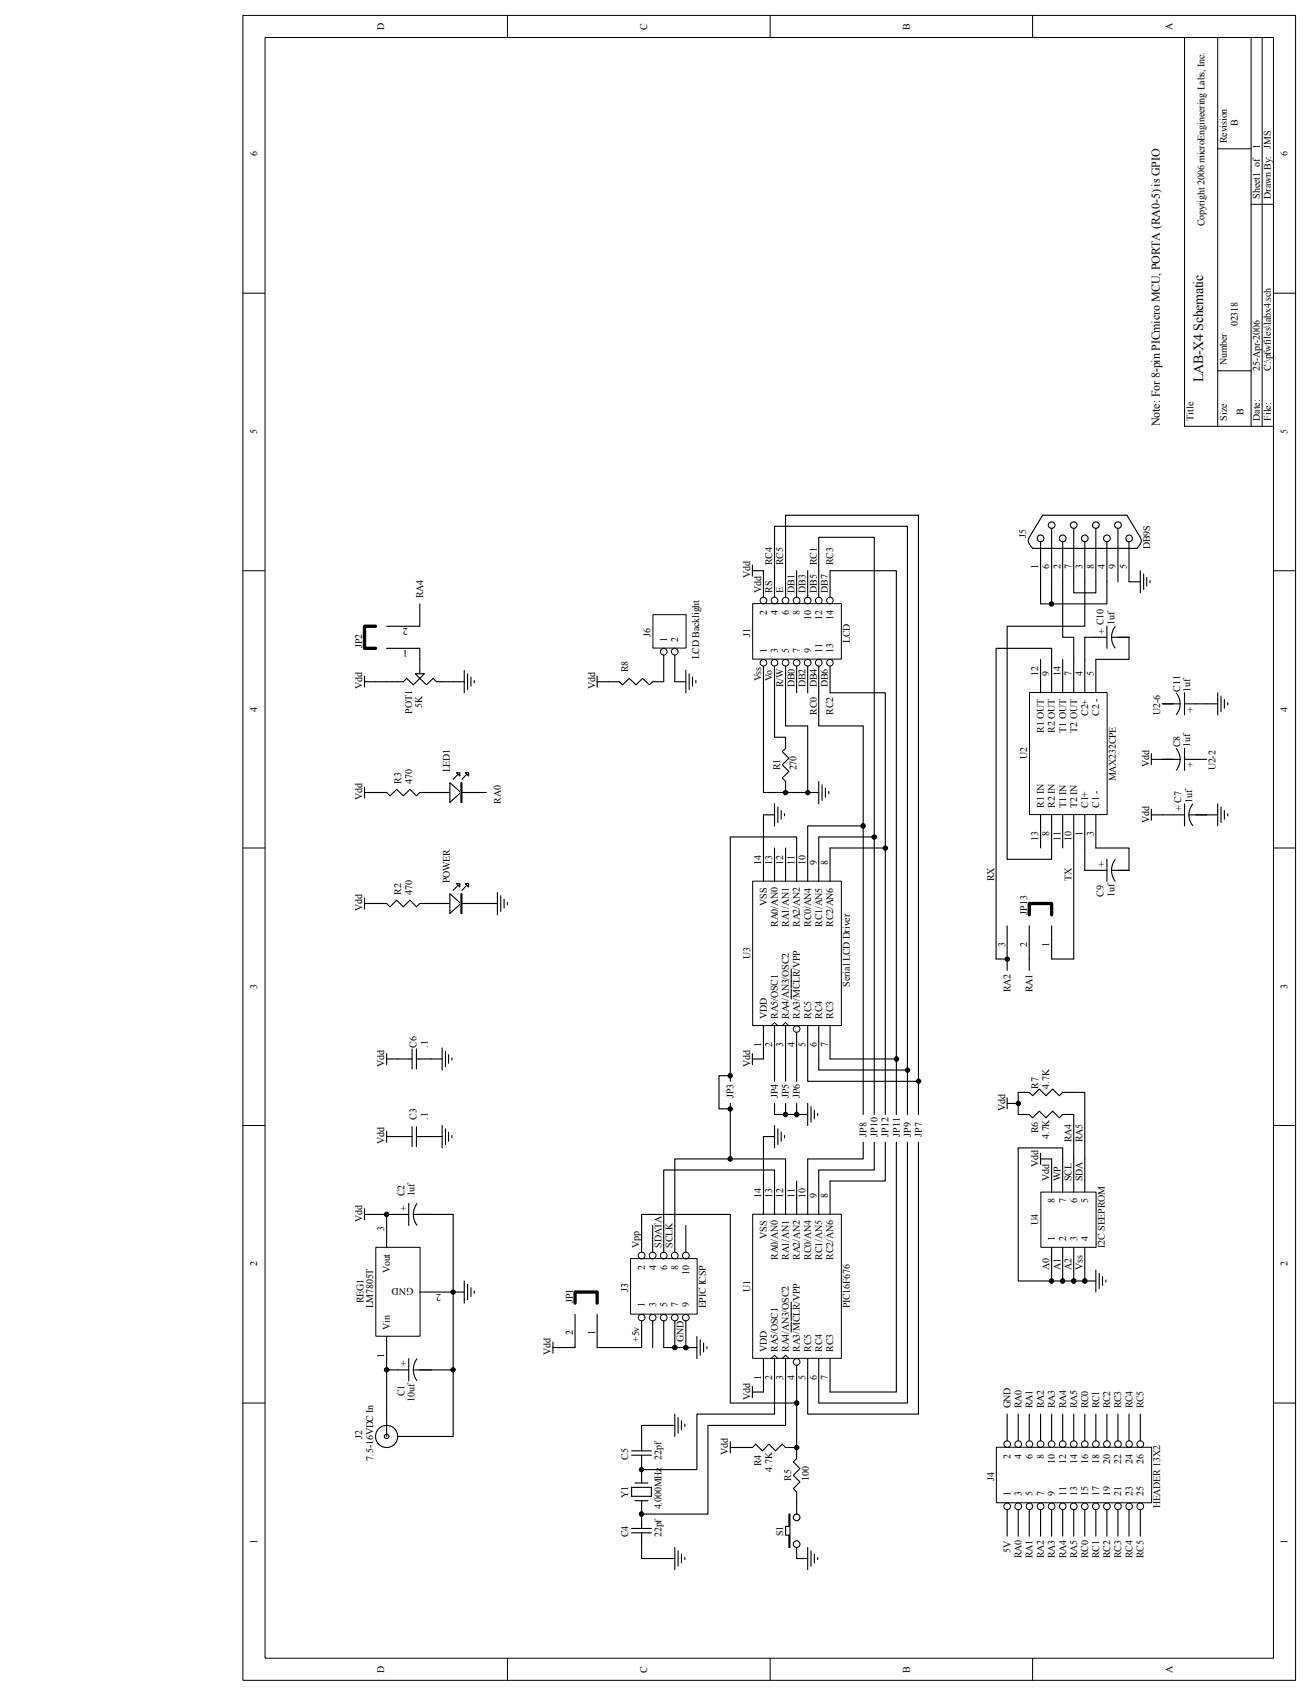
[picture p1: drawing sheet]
<svg xmlns="http://www.w3.org/2000/svg" width="216mm" height="279mm" viewBox="0 0 216 279" stroke-linecap="round" stroke-linejoin="round" font-family="sans-serif">
<g fill="none" stroke="#000" stroke-width=".16">
<path d="M40 2.5h173.4v274.3h-173.4zM43.6 6.2h166.1v267h-166.1zM83.6 2.6v3.6M126.8 2.6v3.6M170.1 2.6v3.6M195.1 6.2v64h14.6M200.5 6.2v64M206 6.2v64M207.9 6.2v64M200.5 24.5h5.5M206 33.7h3.7M40 48.3h3.6"/>
<path d="M209.7 48.3h3.6M200.5 61.1h5.5M40 94h3.6M209.7 94h3.6M40 139.7h3.6M209.7 139.7h3.6M40 185.4h3.6M209.7 185.4h3.6M40 231.1h3.6M209.7 231.1h3.6M83.6 273.2v3.7M126.8 273.2v3.7"/>
<path d="M170.1 273.2v3.7"/>
</g>
<path d="M61.9 205.5h7.3v14.6h-7.3z" fill="#fff"/>
<g fill="none" stroke="#000" stroke-width=".16">
<path d="M61.9 205.5h7.3v14.6h-7.3z"/>
<circle cx="63.7" cy="200.1" r=".38"/>
</g>
<g fill="none" stroke="#000" stroke-width=".18">
<path d="M60 199.1v1.9M67.3 198.2v3.7M68.7 198.3l-.4 .7-.2 1.1M60 200.1h1.8M67.3 200.1h-3.6v5.4M68.1 200.1l.2 1.1 .4 .6M68.1 200.1h2.9M69.1 212.9h7.4M76.5 211v3.7M77 211.6v2.5M77.6 212.1v1.5M78.1 212.7v.4"/>
<path d="M63.7 220.2v5.5h3.6M63.7 233v1.8M65.5 236.6h1.8M67.3 223.8v3.7M68.1 225.7l.2 1.1 .4 .7M68.1 225.7h2.9M68.7 223.9l-.5 1-.1 .8"/>
</g>
<circle cx="63.7" cy="200.1" r=".38" fill="#000"/>
<circle cx="63.7" cy="236.6" r=".38" fill="#fff"/>
<g fill="none" stroke="#000" stroke-width=".18">
<path d="M65.5 187.2h2.4M67.9 185.6v3.3M68.6 187.2h4.2M68.6 185.6v3.3M72.8 185.4v3.7M73.4 186v2.6M73.9 186.5v1.5M74.4 187.1v.4M71 200.1h3.6v36.5h-7.3M63.7 225.7v7.3M71 225.7h3.6"/>
<circle cx="63.7" cy="236.6" r=".38"/>
<circle cx="63.7" cy="236.6" r="1.82"/>
</g>
<path d="M164.1 238.4h25.6v9.1h-25.6z" fill="#fff"/>
<g fill="none" stroke="#000" stroke-width=".16">
<path d="M164.1 238.4h25.6v9.2h-25.6z"/>
<circle cx="165.9" cy="237.9" r=".55"/>
<circle cx="167.7" cy="237.9" r=".55"/>
<circle cx="169.5" cy="237.9" r=".54"/>
<circle cx="171.4" cy="237.9" r=".55"/>
<circle cx="173.2" cy="237.9" r=".55"/>
<circle cx="175" cy="237.9" r=".55"/>
<circle cx="176.8" cy="237.9" r=".55"/>
<circle cx="178.6" cy="237.9" r=".55"/>
<circle cx="180.5" cy="237.9" r=".55"/>
<circle cx="182.3" cy="237.9" r=".55"/>
<circle cx="184.1" cy="237.9" r=".55"/>
<circle cx="185.9" cy="237.9" r=".54"/>
<circle cx="187.8" cy="237.9" r=".55"/>
<circle cx="165.9" cy="248.2" r=".55"/>
<circle cx="167.7" cy="248.2" r=".55"/>
<circle cx="169.5" cy="248.1" r=".54"/>
<circle cx="171.4" cy="248.2" r=".55"/>
<circle cx="173.2" cy="248.2" r=".55"/>
<circle cx="175" cy="248.2" r=".55"/>
<circle cx="176.8" cy="248.2" r=".55"/>
<circle cx="178.6" cy="248.2" r=".55"/>
<circle cx="180.5" cy="248.2" r=".55"/>
<circle cx="182.3" cy="248.2" r=".55"/>
<circle cx="184.1" cy="248.2" r=".55"/>
<circle cx="185.9" cy="248.1" r=".54"/>
<circle cx="187.8" cy="248.2" r=".55"/>
</g>
<g fill="none" stroke="#000" stroke-width=".18">
<path d="M63.7 112.3h2.7l.6-.5 1.1 1 1-1 1.1 1 1.1-1 .6 .5h2.7M69.1 108.6v3.2M63.7 186.4v1.8M63.7 187.2h1.8M165.9 233v4.4M167.7 233v4.4M169.5 233v4.4M171.4 233v4.4M173.2 233v4.4M175 233v4.4M176.8 233v4.4M178.6 233v4.4"/>
<path d="M180.5 233v4.4M182.3 233v4.4M184.1 233v4.4M185.9 233v4.4M187.8 233v4.4M165.9 248.7v4.4M167.7 248.7v4.4M169.5 248.7v4.4M171.4 248.7v4.4M173.2 248.7v4.4M175 248.7v4.4M176.8 248.7v4.4"/>
<path d="M178.6 248.7v4.4M180.5 248.7v4.4M182.3 248.7v4.4M184.1 248.7v4.4M185.9 248.7v4.4M187.8 248.7v4.4"/>
</g>
<path d="M68.4 111h1.5l-.8 .8z" fill="#fff"/>
<path d="M68.4 111h1.5l-.8 .8zM74.6 112.3h1.9M76.5 110.4v3.7M77 111v2.6M77.6 111.5v1.5M78.1 112.1v.4M71 148.8h9.1M75.4 145.9l-.8 .8M76.8 145.9l-.7 .8" fill="none" stroke="#000" stroke-width=".18"/>
<path d="M74.1 147.2l1.8 1.6-1.8 1.7z" fill="#fff"/>
<path d="M74.1 147.2l1.8 1.6-1.8 1.7z" fill="none" stroke="#000" stroke-width=".18"/>
<path d="M75.9 147.2h.2v3.3h-.2z" fill-rule="evenodd" fill="#fff"/>
<path d="M75.9 147.2h.2v3.3h-.2z" fill="none" stroke="#000" stroke-width=".18"/>
<path d="M76.6 145.6h.6v.5z" fill="#fff"/>
<path d="M76.6 145.6h.6v.5z" fill="none" stroke="#000" stroke-width=".18"/>
<path d="M75.2 145.6h.5v.5z" fill="#fff"/>
<path d="M60 148.8h3.7l.5 .6 1.1-1.1 1.1 1.1 1.1-1.1 1.1 1.1 .5-.6h1.9M60 148v1.8M75.2 145.6h.5v.5zM61.8 200.1h1.9M63.7 234.8v1.8" fill="none" stroke="#000" stroke-width=".18"/>
<path d="M169.6 114.1h12.7v20.1h-12.7z" fill="#fff"/>
<path d="M169.5 114.1h12.8v20.1h-12.8z" fill="none" stroke="#000" stroke-width=".16"/>
<g fill="none" stroke="#000" stroke-width=".18">
<path d="M171.4 89.2v10.3h10.9v-10.3M171.7 84.9h13.9l2.2 3.6 .2 .6a1.92 1.92 0 0 1-.8 1.2h-17.1a1.92 1.92 0 0 1-.8-1.2l.2-.6zM173.2 87v12.5M175 89.2v15.8h1.8v9.1M176.8 87v10.7h3.7v-10.7M178.6 89.2v14h-12.7v38.4h7.3v-7.4M184.1 87v8.8M185.9 89.2v6.6h1.9M187.8 94v3.7M188.3 94.6v2.5M188.8 95.1v1.5M189.4 95.6v.4"/>
<path d="M61.8 112.3h1.9M171.4 108.6v5.5M173.2 114.1v-7.3h-9.2v51.2M175 108.6v5.5M182.3 105h-3.7v9.1M182.3 103.2v3.6M183 105l.1 .7 .5 1.1M183 105h2.9v3.6h-5.4v5.5M183.6 103.2l-.5 1-.1 .8M191.4 116h3M193.7 114.2l.4 .6 .3 1.2M194.4 116l-.3 1.1-.4 .6"/>
<path d="M195.1 116h5.4M195.1 114.1v3.7M200.5 114.1v3.7M201.1 114.7v2.5M201.6 115.2v1.5M202.2 115.8v.3M171.4 134.2v5.5M175 134.2v5.5M176.8 134.2v23.8M178.6 134.2v9.2h3.7M180.5 134.2v5.5h5.4v3.7h-2.9M189.6 125.1h4.8"/>
<path d="M189.6 134.2h5.5M189.6 124.2v1.8M189.6 133.3v1.8M193.7 123.3l.4 .7 .3 1.1M194.4 125.1l-.3 1.1-.4 .7M195.1 123.3v3.6M195.1 132.4v3.7M195.1 125.1h3.6M195.8 134.2l.2 1.2 .4 .6M195.8 134.2h4.7M196.4 132.5l-.4 .6-.2 1.1M200.5 132.4v3.7"/>
<path d="M201.1 133v2.5M201.6 133.5v1.5M202.2 134.1v.3M80.1 148.8h1.8M81.9 147v3.7M82.5 147.6v2.6M83 148.1v1.5M83.6 148.7v.4M182.3 141.6v3.6M183 143.4l.1 .7 .5 1.1M183.6 141.6l-.5 1-.1 .8"/>
<circle cx="171.4" cy="88.7" r=".56"/>
<circle cx="173.2" cy="86.5" r=".54"/>
<circle cx="175" cy="88.7" r=".55"/>
<circle cx="176.8" cy="86.5" r=".54"/>
<circle cx="178.6" cy="88.7" r=".55"/>
<circle cx="180.5" cy="86.5" r=".54"/>
<circle cx="182.3" cy="88.7" r=".55"/>
<circle cx="184.1" cy="86.5" r=".55"/>
<circle cx="185.9" cy="88.7" r=".55"/>
</g>
<path d="M124 99.4h14.6v9.1h-14.6z" fill="#fff"/>
<g fill="none" stroke="#000" stroke-width=".16">
<path d="M124 99.4h14.6v9.2h-14.6z"/>
<circle cx="125.7" cy="98.9" r=".55"/>
<circle cx="127.6" cy="98.9" r=".55"/>
<circle cx="129.4" cy="98.9" r=".55"/>
<circle cx="131.2" cy="98.9" r=".55"/>
<circle cx="133" cy="98.9" r=".55"/>
<circle cx="134.8" cy="98.9" r=".55"/>
<circle cx="136.7" cy="98.9" r=".54"/>
<circle cx="125.7" cy="109.2" r=".55"/>
<circle cx="127.6" cy="109.2" r=".55"/>
<circle cx="129.4" cy="109.2" r=".55"/>
<circle cx="131.2" cy="109.2" r=".55"/>
<circle cx="133" cy="109.2" r=".55"/>
<circle cx="134.8" cy="109.2" r=".55"/>
<circle cx="136.7" cy="109.2" r=".54"/>
</g>
<g fill="none" stroke="#000" stroke-width=".18">
<path d="M125.7 94v4.4M127.6 94v4.4M129.4 94v4.4M131.2 94v4.4M133 94v4.4M134.8 94v4.4M136.7 94v4.4M125.7 109.7v20.9h9.1M127.6 109.7v11.8h1.8v1.8l-.6 .5 1.1 1.1-1.1 1.1 1.1 1.1-1.1 1.1 .6 .5v1.9M129.4 109.7v4.4M131.2 109.7v4.4M133 109.7v4.4"/>
<path d="M134.8 109.7v4.4M136.7 109.7v4.4M134.8 128.7v3.7M135.4 129.3v2.6M135.9 129.8v1.5M136.5 130.4v.4"/>
</g>
<path d="M107.6 101.3h5.4v5.4h-5.4z" fill="#fff"/>
<g fill="none" stroke="#000" stroke-width=".16">
<path d="M107.5 101.3h5.5v5.5h-5.5z"/>
<circle cx="109.3" cy="107.4" r=".55"/>
<circle cx="111.1" cy="107.4" r=".55"/>
</g>
<path d="M123.9 93.1v1.8M123.9 94h1.8M98.3 111.4v1.8M109.3 107.9v4.4h-1.8l-.6 .5-1.1-1-1.1 1-1.1-1-1.1 1-.5-.5h-3.7M111.1 107.9v4.4h1.8M112.9 110.4v3.7M113.5 111v2.6M114 111.5v1.5M114.6 112.1v.4M129.4 114.1v5.5h3.6v11M131.2 247.6v1.8M131.2 254.9v1.9" fill="none" stroke="#000" stroke-width=".18"/>
<path d="M129.9 249.4h.2v5.5h-.2v-2h-.5v-1.4h.5z" fill-rule="evenodd" fill="#fff"/>
<g fill="none" stroke="#000" stroke-width=".18">
<path d="M120.3 238.5h3.6l.6-.6 1.1 1.1 1-1.1 1.1 1.1 1.1-1.1 .6 .6h1.8v1.8l-.6 .5 1.1 1.1-1.1 1.1 1.1 1.1-1.1 1.1 .6 .6v1.8M120.3 237.5v1.9M129.9 249.4h.2v5.5h-.2v-2h-.5v-1.4h.5z"/>
<circle cx="131.2" cy="250" r=".55"/>
<circle cx="131.2" cy="254.4" r=".55"/>
</g>
<path d="M103.9 207.3h10.9v9.2h-10.9z" fill="#fff"/>
<g fill="none" stroke="#000" stroke-width=".16">
<path d="M103.8 207.3h11v9.2h-11z"/>
<circle cx="105.7" cy="217.1" r=".54"/>
<circle cx="105.7" cy="206.8" r=".55"/>
<circle cx="107.5" cy="206.8" r=".55"/>
<circle cx="107.5" cy="217.1" r=".54"/>
<circle cx="109.3" cy="206.8" r=".55"/>
<circle cx="109.3" cy="217.1" r=".54"/>
<circle cx="111.1" cy="206.8" r=".55"/>
<circle cx="111.1" cy="217.1" r=".54"/>
<circle cx="112.9" cy="206.8" r=".55"/>
<circle cx="112.9" cy="217.1" r=".54"/>
</g>
<g fill="none" stroke="#000" stroke-width=".18">
<path d="M167.7 180h1.8l.6 .5 1.1-1.1 1.1 1.1 1.1-1.1 1.1 1.1 .5-.5h1.8M167.7 183.6h1.8l.6 .5 1.1-1.1 1.1 1.1 1.1-1.1 1.1 1.1 .5-.5h1.8M94.7 216.5v5.5h-3.6M98.3 216.5v5.5h7.4v-4.4M105.7 201.9v4.4M107.5 201.9v4.4M107.5 217.6v4.4M109.3 201.9v4.4M109.3 217.6v4.4h5.5M111.1 201.9v4.4M111.1 217.6v4.4M112.9 201.9v4.4"/>
<path d="M112.9 217.6v4.4M91.1 221.1v1.8M104 239h3.3M104 239.7h3.3M105.7 239.7v4.6M111.1 234.8h-5.4v4.2M111.1 233v3.6M111.7 233.5v2.6M112.2 234.1v1.4M112.8 234.6v.4M114.8 220.2v3.6M115.3 220.7v2.6"/>
<path d="M115.9 221.3v1.4M116.4 221.8v.4M131.2 229.3v9.2M104 251.8h3.3M104 252.5h3.3M104 245h3.3v1.5h-3.3zM104.6 244.3h2.1M104.6 247.2h2.1M105.7 252.5v4.3h5.4M105.7 247.2v4.6M111.1 254.9v3.7M111.7 255.5v2.5"/>
<path d="M112.2 256v1.5M112.8 256.6v.3M131.2 256.8h1.8M133 254.9v3.7M133.6 255.5v2.5M134.1 256v1.5M134.7 256.6v.3"/>
</g>
<path d="M94.7 214.7v-1.8h3.6v1.8" fill="none" stroke="#000" stroke-width=".55"/>
<path d="M171.4 196.4h9.1v9h-9.1z" fill="#fff"/>
<path d="M171.4 196.4h9.1v9.1h-9.1z" fill="none" stroke="#000" stroke-width=".16"/>
<g fill="none" stroke="#000" stroke-width=".18">
<path d="M69.1 99.5v3.7h-5.4M60 111.4v1.8M60 112.3h1.8M63.7 106.8h5.4v1.8M63.7 174.5h4.2M63.7 173.6v1.8M67.9 172.8v3.3M68.6 174.5h4.2M68.6 172.8v3.3M72.8 172.6v3.7M73.4 173.2v2.5M73.9 173.7v1.5"/>
<path d="M74.4 174.3v.3M167.7 180v3.6M176.8 180h1.8v16.4M165.9 180.8v1.9M165.9 181.8h1.8M171.4 190.9h1.8v5.5M171.4 190v1.8M175 196.4v-7.3h-7.3v21.9h5.5M176.8 183.6v12.8M173.2 205.5v5.5M173.2 211h7.3M175 205.5v5.5"/>
<path d="M176.8 205.5v5.5M178.6 205.5v5.5M180.5 209.2v3.7M181 209.8v2.5M181.6 210.3v1.5M182.1 210.9v.3"/>
</g>
<path d="M61.8 103.2h-1.8v3.6h1.8" fill="none" stroke="#000" stroke-width=".55"/>
<path d="M124 200h14.6v23.7h-14.6z" fill="#fff"/>
<g fill="none" stroke="#000" stroke-width=".16">
<path d="M124 200h14.6v23.8h-14.6zM127 223.8l.6-.5 .5 .5M128.8 223.8l.6-.5 .5 .5"/>
<circle cx="131.2" cy="224.4" r=".55"/>
</g>
<g fill="none" stroke="#000" stroke-width=".18">
<path d="M125.7 194.6v5.5M127.6 194.6v5.5M129.4 194.6v5.5M131.2 194.6v5.5M133 194.6v5.5M134.8 194.6v5.5M136.7 194.6v5.5M130.3 214.5v3.1M130.3 217.8v1.7M125.7 223.8v5.5M127.6 223.8v5.5M129.4 223.8v5.5"/>
<path d="M131.2 224.9v4.4M133 223.8v5.5M134.8 223.8v5.5M136.7 223.8v5.5"/>
</g>
<path d="M124 145.2h14.6v23.7h-14.6z" fill="#fff"/>
<g fill="none" stroke="#000" stroke-width=".16">
<path d="M124 145.2h14.6v23.8h-14.6zM127 169l.6-.6 .5 .6M128.8 169l.6-.6 .5 .6"/>
<circle cx="131.2" cy="169.5" r=".54"/>
</g>
<g fill="none" stroke="#000" stroke-width=".18">
<path d="M127.6 94v-7.3h21.8v89.6h-14.6v-7.3M129.4 94v-9.1h21.9v93.2h-18.3v-9.1M134.8 94v-5.5h9.2v49.4h-9.2v7.3M136.7 94h10.9v80.5h-10.9v-5.5M134.8 114.1v5.5h7.4v16.5h-9.2v9.1M136.7 114.1h9.1v25.6h-9.1v5.5M71 130.6h9.1M75.4 127.6l-.8 .8M76.8 127.6l-.7 .8M125.7 139.7v5.5M127.6 139.7v5.5M129.4 139.7v5.5"/>
<path d="M131.2 139.7v5.5M142.2 136.1v47.5M144 137.9v45.7M145.8 139.7v43.9M130.3 159.6v3.2M123.9 173.6v1.8M125.7 169v5.5h-1.8M127.6 169v9.1M129.4 169v9.1M130.3 162.9v1.7M131.2 170.1v8M147.6 174.5v9.1"/>
<path d="M149.4 176.3v7.3M151.3 178.1v5.5M127.6 181.8v1.8h3.6v-1.8M127.6 194.6v-1.9h-18.3v9.2M129.4 194.6v-3.7h-18.3v11M129.4 181.8v1.8M131.2 183.6h1.8M133 181.8v3.6M133.6 182.3v2.6M134.1 182.9v1.4M134.7 183.4v.4M142.2 188.2v2.7h-9.2v3.7"/>
<path d="M144 188.2v4.5h-9.2v1.9M145.8 188.2v6.4h-9.1M147.6 188.2v41.1h-10.9M149.4 188.2v42.9h-14.6v-1.8M151.3 188.2v44.8h-18.3v-3.7M123.9 228.4v1.9M123.9 229.3h1.8M127.6 229.3v3.7h-12.8v9.1h-9.1M129.4 229.3v5.5h-12.8v14.6h-10.9"/>
</g>
<path d="M74.1 128.9l1.8 1.7-1.8 1.6z" fill="#fff"/>
<path d="M74.1 128.9l1.8 1.7-1.8 1.6z" fill="none" stroke="#000" stroke-width=".18"/>
<path d="M75.9 128.9h.2v3.3h-.2z" fill-rule="evenodd" fill="#fff"/>
<path d="M75.9 128.9h.2v3.3h-.2z" fill="none" stroke="#000" stroke-width=".18"/>
<path d="M76.6 127.3h.6v.5z" fill="#fff"/>
<path d="M76.6 127.3h.6v.5z" fill="none" stroke="#000" stroke-width=".18"/>
<path d="M75.2 127.3h.5v.5z" fill="#fff"/>
<g fill="none" stroke="#000" stroke-width=".18">
<path d="M60 130.6h3.7l.5 .5 1.1-1.1 1.1 1.1 1.1-1.1 1.1 1.1 .5-.5h1.9M60 129.7v1.8M75.2 127.3h.5v.5zM127.6 132.4v3.7M127.6 134.2h-1.9v5.5M128.1 133v2.5M128.7 133.5v1.5M129.2 134.1v.3M131.2 139.7v-1.8h-10.9v40.2M164 158h1.9M165.9 152.5v7.4M169.5 152.5v7.4"/>
<path d="M173.2 152.5v5.5h3.6M120.3 177.2h-1.9v5.5h1.9M120.3 181.8v9.1M127.6 185.4v3.7M127.6 187.2h-1.9v7.4M128.1 186v2.6M128.7 186.5v1.5M129.2 187.1v.4M105.7 201.9v-1.8h14.6v31h10.9"/>
</g>
<path d="M169.5 150.7v-1.9h3.7v1.9" fill="none" stroke="#000" stroke-width=".55"/>
<g fill="#000">
<circle cx="173.2" cy="99.5" r=".36"/>
<circle cx="129.4" cy="130.6" r=".37"/>
<circle cx="133" cy="130.6" r=".36"/>
<circle cx="142.1" cy="136.1" r=".37"/>
<circle cx="144" cy="137.9" r=".37"/>
<circle cx="145.8" cy="139.7" r=".37"/>
<circle cx="165.9" cy="158" r=".36"/>
<circle cx="120.2" cy="177.2" r=".37"/>
<circle cx="147.6" cy="174.4" r=".37"/>
<circle cx="149.5" cy="176.3" r=".36"/>
<circle cx="151.3" cy="178.1" r=".36"/>
<circle cx="120.2" cy="182.7" r=".36"/>
<circle cx="120.2" cy="190.9" r=".37"/>
<circle cx="129.4" cy="183.6" r=".38"/>
<circle cx="131.2" cy="183.6" r=".37"/>
<circle cx="167.7" cy="181.8" r=".37"/>
<circle cx="74.6" cy="212.9" r=".36"/>
<circle cx="173.2" cy="211" r=".37"/>
<circle cx="175" cy="211" r=".37"/>
<circle cx="176.8" cy="211" r=".38"/>
<circle cx="178.6" cy="211" r=".38"/>
<circle cx="63.7" cy="225.7" r=".37"/>
<circle cx="74.6" cy="225.7" r=".36"/>
<circle cx="111.1" cy="222" r=".37"/>
<circle cx="112.9" cy="222" r=".37"/>
<circle cx="131.2" cy="238.5" r=".37"/>
<circle cx="131.2" cy="231.1" r=".37"/>
<circle cx="105.6" cy="242.1" r=".36"/>
<circle cx="105.6" cy="249.4" r=".37"/>
</g>
<g fill="none" stroke="#000" stroke-width=".16">
<circle cx="173.2" cy="99.5" r=".36"/>
<circle cx="129.4" cy="130.6" r=".37"/>
<circle cx="133" cy="130.6" r=".36"/>
<circle cx="142.1" cy="136.1" r=".37"/>
<circle cx="144" cy="137.9" r=".37"/>
<circle cx="145.8" cy="139.7" r=".37"/>
<circle cx="165.9" cy="158" r=".36"/>
<circle cx="120.2" cy="177.2" r=".37"/>
<circle cx="147.6" cy="174.4" r=".37"/>
<circle cx="149.5" cy="176.3" r=".36"/>
<circle cx="151.3" cy="178.1" r=".36"/>
<circle cx="120.2" cy="182.7" r=".36"/>
<circle cx="120.2" cy="190.9" r=".37"/>
<circle cx="129.4" cy="183.6" r=".38"/>
<circle cx="131.2" cy="183.6" r=".37"/>
<circle cx="167.7" cy="181.8" r=".37"/>
<circle cx="74.6" cy="212.9" r=".36"/>
<circle cx="173.2" cy="211" r=".37"/>
<circle cx="175" cy="211" r=".37"/>
<circle cx="176.8" cy="211" r=".38"/>
<circle cx="178.6" cy="211" r=".38"/>
<circle cx="63.7" cy="225.7" r=".37"/>
<circle cx="74.6" cy="225.7" r=".36"/>
<circle cx="111.1" cy="222" r=".37"/>
<circle cx="112.9" cy="222" r=".37"/>
<circle cx="131.2" cy="238.5" r=".37"/>
<circle cx="131.2" cy="231.1" r=".37"/>
<circle cx="105.6" cy="242.1" r=".36"/>
<circle cx="105.6" cy="249.4" r=".37"/>
</g>
<text font-size="2.3" x="198.2" y="62.9" transform="rotate(-90 198.2 62.9)">LAB-X4 Schematic</text>
<text font-size="2" x="191" y="70.2" transform="rotate(-90 191 70.2)">Note: For 8-pin PICmicro MCU, PORTA (RA0-5) is GPIO</text>
<g font-size="1.6">
<text x="63.3" y="5" transform="rotate(-90 63.3 5)">D</text>
<text x="106.6" y="5" transform="rotate(-90 106.6 5)">C</text>
<text x="149.8" y="5" transform="rotate(-90 149.8 5)">B</text>
<text x="193.1" y="5" transform="rotate(-90 193.1 5)">A</text>
<text x="202" y="23.6" transform="rotate(-90 202 23.6)">Revision</text>
<text x="203.8" y="20.8" transform="rotate(-90 203.8 20.8)">B</text>
<text x="42.3" y="25.8" transform="rotate(-90 42.3 25.8)">6</text>
<text x="207.5" y="24.5" transform="rotate(-90 207.5 24.5)">1</text>
<text x="209.3" y="24.5" transform="rotate(-90 209.3 24.5)">JMS</text>
<text x="212" y="25.8" transform="rotate(-90 212 25.8)">6</text>
<text x="207.5" y="32.7" transform="rotate(-90 207.5 32.7)">Sheet1 of</text>
<text x="209.3" y="32.7" transform="rotate(-90 209.3 32.7)">Drawn By:</text>
<text x="198.4" y="37.3" transform="rotate(-90 198.4 37.3)">Copyright 2006 microEngineering Labs, Inc.</text>
<text x="203.8" y="53.8" transform="rotate(-90 203.8 53.8)">02318</text>
<text x="202" y="60.2" transform="rotate(-90 202 60.2)">Number</text>
<text x="207.5" y="61.1" transform="rotate(-90 207.5 61.1)">25-Apr-2006</text>
<text x="209.3" y="61.1" transform="rotate(-90 209.3 61.1)">C:\pfwfiles\labx4.sch</text>
<text x="42.3" y="71.5" transform="rotate(-90 42.3 71.5)">5</text>
<text x="196.6" y="69.3" transform="rotate(-90 196.6 69.3)">Title</text>
<text x="202" y="69.3" transform="rotate(-90 202 69.3)">Size</text>
<text x="204.8" y="68.4" transform="rotate(-90 204.8 68.4)">B</text>
<text x="207.5" y="69.3" transform="rotate(-90 207.5 69.3)">Date:</text>
<text x="209.3" y="69.3" transform="rotate(-90 209.3 69.3)">File:</text>
<text x="212" y="71.5" transform="rotate(-90 212 71.5)">5</text>
<text x="169" y="88.7" transform="rotate(-90 169 88.7)">J5</text>
<text x="123.5" y="95.3" transform="rotate(-90 123.5 95.3)">Vdd</text>
<text x="127.2" y="93.1" transform="rotate(-90 127.2 93.1)">RC4</text>
<text x="129" y="93.1" transform="rotate(-90 129 93.1)">RC5</text>
<text x="134.5" y="93.1" transform="rotate(-90 134.5 93.1)">RC1</text>
<text x="137.2" y="93.1" transform="rotate(-90 137.2 93.1)">RC3</text>
<text x="171" y="93.8" transform="rotate(-90 171 93.8)">1</text>
<text x="172.8" y="93.8" transform="rotate(-90 172.8 93.8)">6</text>
<text x="174.6" y="93.8" transform="rotate(-90 174.6 93.8)">2</text>
<text x="176.4" y="93.8" transform="rotate(-90 176.4 93.8)">7</text>
<text x="178.3" y="93.8" transform="rotate(-90 178.3 93.8)">3</text>
<text x="180.1" y="93.8" transform="rotate(-90 180.1 93.8)">8</text>
<text x="181.9" y="93.8" transform="rotate(-90 181.9 93.8)">4</text>
<text x="183.8" y="93.8" transform="rotate(-90 183.8 93.8)">9</text>
<text x="185.6" y="93.8" transform="rotate(-90 185.6 93.8)">5</text>
<text x="189.4" y="90.5" transform="rotate(-90 189.4 90.5)">DB9S</text>
<text x="69.7" y="98.6" transform="rotate(-90 69.7 98.6)">RA4</text>
<text x="125.3" y="97.6" transform="rotate(-90 125.3 97.6)">Vdd</text>
<text x="126.3" y="101.3" transform="rotate(-90 126.3 101.3)">2</text>
<text x="127.2" y="97.6" transform="rotate(-90 127.2 97.6)">RS</text>
<text x="128.1" y="101.3" transform="rotate(-90 128.1 101.3)">4</text>
<text x="129" y="97.6" transform="rotate(-90 129 97.6)">E</text>
<text x="129.9" y="101.3" transform="rotate(-90 129.9 101.3)">6</text>
<text x="130.9" y="97.6" transform="rotate(-90 130.9 97.6)">DB1</text>
<text x="131.7" y="101.3" transform="rotate(-90 131.7 101.3)">8</text>
<text x="132.7" y="97.6" transform="rotate(-90 132.7 97.6)">DB3</text>
<text x="134.5" y="97.6" transform="rotate(-90 134.5 97.6)">DB5</text>
<text x="136.3" y="97.6" transform="rotate(-90 136.3 97.6)">DB7</text>
<text x="59.6" y="106.8" transform="rotate(-90 59.6 106.8)">JP2</text>
<text x="67.1" y="107.1" transform="rotate(-180 67.1 107.1)">1</text>
<text x="67.1" y="103.4" transform="rotate(-180 67.1 103.4)">2</text>
<text x="107.1" y="104.9" transform="rotate(-90 107.1 104.9)">J6</text>
<text x="109.9" y="105.7" transform="rotate(-90 109.9 105.7)">1</text>
<text x="111.7" y="105.7" transform="rotate(-90 111.7 105.7)">2</text>
<text x="123.5" y="104.9" transform="rotate(-90 123.5 104.9)">J1</text>
<text x="126.3" y="107.5" transform="rotate(-90 126.3 107.5)">1</text>
<text x="128.1" y="107.5" transform="rotate(-90 128.1 107.5)">3</text>
<text x="129.9" y="107.5" transform="rotate(-90 129.9 107.5)">5</text>
<text x="131.7" y="107.5" transform="rotate(-90 131.7 107.5)">7</text>
<text x="133.6" y="107.5" transform="rotate(-90 133.6 107.5)">9</text>
<text x="133.6" y="102.2" transform="rotate(-90 133.6 102.2)">10</text>
<text x="135.4" y="107.5" transform="rotate(-90 135.4 107.5)">11</text>
<text x="135.4" y="102.2" transform="rotate(-90 135.4 102.2)">12</text>
<text x="137.2" y="107.5" transform="rotate(-90 137.2 107.5)">13</text>
<text x="137.2" y="102.2" transform="rotate(-90 137.2 102.2)">14</text>
<text x="140" y="105.9" transform="rotate(-90 140 105.9)">LCD</text>
<text x="181.9" y="104.4" transform="rotate(-90 181.9 104.4)">+ C10</text>
<text x="183.6" y="103" transform="rotate(-90 183.6 103)">1uf</text>
<text x="59.6" y="113.5" transform="rotate(-90 59.6 113.5)">Vdd</text>
<text x="98" y="113.5" transform="rotate(-90 98 113.5)">Vdd</text>
<text x="103.5" y="110.8" transform="rotate(-90 103.5 110.8)">R8</text>
<text x="115.1" y="108.6" transform="rotate(-90 115.1 108.6)">LCD Backlight</text>
<text x="125.3" y="112.3" transform="rotate(-90 125.3 112.3)">Vss</text>
<text x="127.2" y="112.3" transform="rotate(-90 127.2 112.3)">Vo</text>
<text x="129" y="113.2" transform="rotate(-90 129 113.2)">R/W</text>
<text x="130.9" y="113.2" transform="rotate(-90 130.9 113.2)">DB0</text>
<text x="132.7" y="113.2" transform="rotate(-90 132.7 113.2)">DB2</text>
<text x="134.5" y="113.2" transform="rotate(-90 134.5 113.2)">DB4</text>
<text x="136.3" y="113.2" transform="rotate(-90 136.3 113.2)">DB6</text>
<text x="171" y="111.3" transform="rotate(-90 171 111.3)">12</text>
<text x="172.8" y="111.3" transform="rotate(-90 172.8 111.3)">9</text>
<text x="174.6" y="111.3" transform="rotate(-90 174.6 111.3)">14</text>
<text x="176.4" y="111.3" transform="rotate(-90 176.4 111.3)">7</text>
<text x="178.3" y="111.3" transform="rotate(-90 178.3 111.3)">4</text>
<text x="180.1" y="111.3" transform="rotate(-90 180.1 111.3)">5</text>
<text x="194.4" y="113.9" transform="rotate(-90 194.4 113.9)">C11</text>
<text x="196" y="113.9" transform="rotate(-90 196 113.9)">1uf</text>
<text x="42.3" y="117.2" transform="rotate(-90 42.3 117.2)">4</text>
<text x="67.9" y="117.6" transform="rotate(-90 67.9 117.6)">POT1</text>
<text x="69.5" y="116.7" transform="rotate(-90 69.5 116.7)">5K</text>
<text x="134.5" y="117.8" transform="rotate(-90 134.5 117.8)">RC0</text>
<text x="137.2" y="117.8" transform="rotate(-90 137.2 117.8)">RC2</text>
<text x="179.2" y="117.9" transform="rotate(-90 179.2 117.9)">C2+</text>
<text x="181" y="117.9" transform="rotate(-90 181 117.9)">C2 -</text>
<text x="191.1" y="117.8" transform="rotate(-90 191.1 117.8)">U2-6</text>
<text x="195.5" y="116.5" transform="rotate(90 195.5 116.5)">+</text>
<text x="212" y="117.2" transform="rotate(-90 212 117.2)">4</text>
<text x="169.2" y="125.1" transform="rotate(-90 169.2 125.1)">U2</text>
<text x="171.9" y="120.7" transform="rotate(-90 171.9 120.7)">R1 OUT</text>
<text x="173.7" y="120.7" transform="rotate(-90 173.7 120.7)">R2 OUT</text>
<text x="175.6" y="120.7" transform="rotate(-90 175.6 120.7)">T1 OUT</text>
<text x="177.4" y="120.7" transform="rotate(-90 177.4 120.7)">T2 OUT</text>
<text x="194.4" y="123.1" transform="rotate(-90 194.4 123.1)">C8</text>
<text x="195.5" y="125.6" transform="rotate(90 195.5 125.6)">+</text>
<text x="196" y="123.1" transform="rotate(-90 196 123.1)">1uf</text>
<text x="59.6" y="131.8" transform="rotate(-90 59.6 131.8)">Vdd</text>
<text x="66" y="129.1" transform="rotate(-90 66 129.1)">R3</text>
<text x="67.9" y="129.1" transform="rotate(-90 67.9 129.1)">470</text>
<text x="74.1" y="127.3" transform="rotate(-90 74.1 127.3)">LED1</text>
<text x="128.5" y="126.9" transform="rotate(-90 128.5 126.9)">R1</text>
<text x="131.2" y="126.9" transform="rotate(-90 131.2 126.9)">270</text>
<text x="183.8" y="128.7" transform="rotate(-90 183.8 128.7)">MAX232CPE</text>
<text x="189.2" y="126.4" transform="rotate(-90 189.2 126.4)">Vdd</text>
<text x="200.2" y="126.9" transform="rotate(-90 200.2 126.9)">U2-2</text>
<text x="82.5" y="132.4" transform="rotate(-90 82.5 132.4)">RA0</text>
<text x="171.9" y="133.1" transform="rotate(-90 171.9 133.1)">R1 IN</text>
<text x="172.8" y="137.7" transform="rotate(-90 172.8 137.7)">8</text>
<text x="173.7" y="133.1" transform="rotate(-90 173.7 133.1)">R2 IN</text>
<text x="175.6" y="133.1" transform="rotate(-90 175.6 133.1)">T1 IN</text>
<text x="177.4" y="133.1" transform="rotate(-90 177.4 133.1)">T2 IN</text>
<text x="178.3" y="137.7" transform="rotate(-90 178.3 137.7)">1</text>
<text x="179.2" y="133.1" transform="rotate(-90 179.2 133.1)">C1+</text>
<text x="180.1" y="137.7" transform="rotate(-90 180.1 137.7)">3</text>
<text x="181" y="133.1" transform="rotate(-90 181 133.1)">C1 -</text>
<text x="189.2" y="135.5" transform="rotate(-90 189.2 135.5)">Vdd</text>
<text x="194.7" y="133.6" transform="rotate(-90 194.7 133.6)">+ C7</text>
<text x="196.3" y="132.2" transform="rotate(-90 196.3 132.2)">1uf</text>
<text x="125.3" y="142.5" transform="rotate(-90 125.3 142.5)">14</text>
<text x="127.2" y="142.5" transform="rotate(-90 127.2 142.5)">13</text>
<text x="129" y="142.5" transform="rotate(-90 129 142.5)">12</text>
<text x="130.9" y="142.5" transform="rotate(-90 130.9 142.5)">11</text>
<text x="132.7" y="142.5" transform="rotate(-90 132.7 142.5)">10</text>
<text x="134.5" y="142.5" transform="rotate(-90 134.5 142.5)">9</text>
<text x="136.3" y="142.5" transform="rotate(-90 136.3 142.5)">8</text>
<text x="171" y="138.6" transform="rotate(-90 171 138.6)">13</text>
<text x="174.6" y="138.6" transform="rotate(-90 174.6 138.6)">11</text>
<text x="176.4" y="138.6" transform="rotate(-90 176.4 138.6)">10</text>
<text x="181.9" y="142.8" transform="rotate(-90 181.9 142.8)">+</text>
<text x="66" y="147.4" transform="rotate(-90 66 147.4)">R2</text>
<text x="67.9" y="147.4" transform="rotate(-90 67.9 147.4)">470</text>
<text x="74.1" y="145.5" transform="rotate(-90 74.1 145.5)">POWER</text>
<text x="126.3" y="149.2" transform="rotate(-90 126.3 149.2)">VSS</text>
<text x="163.7" y="145.2" transform="rotate(-90 163.7 145.2)">RX</text>
<text x="176.4" y="145.2" transform="rotate(-90 176.4 145.2)">TX</text>
<text x="181.7" y="147.7" transform="rotate(-90 181.7 147.7)">C9</text>
<text x="183.6" y="147.7" transform="rotate(-90 183.6 147.7)">1uf</text>
<text x="59.6" y="150.1" transform="rotate(-90 59.6 150.1)">Vdd</text>
<text x="128.1" y="152.7" transform="rotate(-90 128.1 152.7)">RA0/AN0</text>
<text x="129.9" y="152.7" transform="rotate(-90 129.9 152.7)">RA1/AN1</text>
<text x="131.7" y="152.7" transform="rotate(-90 131.7 152.7)">RA2/AN2</text>
<text x="133.6" y="152.7" transform="rotate(-90 133.6 152.7)">RC0/AN4</text>
<text x="135.4" y="152.7" transform="rotate(-90 135.4 152.7)">RC1/AN5</text>
<text x="137.2" y="152.7" transform="rotate(-90 137.2 152.7)">RC2/AN6</text>
<text x="165.5" y="156" transform="rotate(-90 165.5 156)">3</text>
<text x="169.2" y="156" transform="rotate(-90 169.2 156)">2</text>
<text x="169.2" y="150.7" transform="rotate(-90 169.2 150.7)">JP13</text>
<text x="172.8" y="156" transform="rotate(-90 172.8 156)">1</text>
<text x="123.5" y="158" transform="rotate(-90 123.5 158)">U3</text>
<text x="42.3" y="162.9" transform="rotate(-90 42.3 162.9)">3</text>
<text x="126.3" y="167.9" transform="rotate(-90 126.3 167.9)">VDD</text>
<text x="128.1" y="167.9" transform="rotate(-90 128.1 167.9)">RA5/OSC1</text>
<text x="129.9" y="167.9" transform="rotate(-90 129.9 167.9)">RA4/AN3/OSC2</text>
<text x="131.7" y="167.9" transform="rotate(-90 131.7 167.9)">RA3/MCLR/VPP</text>
<text x="133.6" y="167.9" transform="rotate(-90 133.6 167.9)">RC5</text>
<text x="135.4" y="167.9" transform="rotate(-90 135.4 167.9)">RC4</text>
<text x="137.2" y="167.9" transform="rotate(-90 137.2 167.9)">RC3</text>
<text x="140" y="162.6" transform="rotate(-90 140 162.6)">Serial LCD Driver</text>
<text x="166.4" y="163.4" transform="rotate(-90 166.4 163.4)">RA2</text>
<text x="170.1" y="163.4" transform="rotate(-90 170.1 163.4)">RA1</text>
<text x="212" y="162.9" transform="rotate(-90 212 162.9)">3</text>
<text x="68.6" y="172.6" transform="rotate(-90 68.6 172.6)">C6</text>
<text x="70.4" y="172.6" transform="rotate(-90 70.4 172.6)">.1</text>
<text x="125.3" y="172.4" transform="rotate(-90 125.3 172.4)">1</text>
<text x="127.2" y="172.4" transform="rotate(-90 127.2 172.4)">2</text>
<text x="129" y="172.4" transform="rotate(-90 129 172.4)">3</text>
<text x="130.9" y="172.4" transform="rotate(-90 130.9 172.4)">4</text>
<text x="132.7" y="172.4" transform="rotate(-90 132.7 172.4)">5</text>
<text x="134.5" y="172.4" transform="rotate(-90 134.5 172.4)">6</text>
<text x="136.3" y="172.4" transform="rotate(-90 136.3 172.4)">7</text>
<text x="63.3" y="175.7" transform="rotate(-90 63.3 175.7)">Vdd</text>
<text x="123.5" y="175.7" transform="rotate(-90 123.5 175.7)">Vdd</text>
<text x="171" y="179.4" transform="rotate(-90 171 179.4)">R7</text>
<text x="172.8" y="179.4" transform="rotate(-90 172.8 179.4)">4.7K</text>
<text x="68.6" y="184.5" transform="rotate(-90 68.6 184.5)">C3</text>
<text x="70.4" y="184.5" transform="rotate(-90 70.4 184.5)">.1</text>
<text x="120.8" y="180.8" transform="rotate(-90 120.8 180.8)">JP3</text>
<text x="128.1" y="180.8" transform="rotate(-90 128.1 180.8)">JP4</text>
<text x="129.9" y="180.8" transform="rotate(-90 129.9 180.8)">JP5</text>
<text x="131.7" y="180.8" transform="rotate(-90 131.7 180.8)">JP6</text>
<text x="165.5" y="183" transform="rotate(-90 165.5 183)">Vdd</text>
<text x="63.3" y="188.5" transform="rotate(-90 63.3 188.5)">Vdd</text>
<text x="142.7" y="187.2" transform="rotate(-90 142.7 187.2)">JP8</text>
<text x="144.5" y="187.2" transform="rotate(-90 144.5 187.2)">JP10</text>
<text x="146.3" y="187.2" transform="rotate(-90 146.3 187.2)">JP12</text>
<text x="148.2" y="187.2" transform="rotate(-90 148.2 187.2)">JP11</text>
<text x="150" y="187.2" transform="rotate(-90 150 187.2)">JP9</text>
<text x="151.8" y="187.2" transform="rotate(-90 151.8 187.2)">JP7</text>
<text x="171" y="186.7" transform="rotate(-90 171 186.7)">R6</text>
<text x="172.8" y="187.6" transform="rotate(-90 172.8 187.6)">4.7K</text>
<text x="176.4" y="188.2" transform="rotate(-90 176.4 188.2)">RA4</text>
<text x="178.3" y="188.2" transform="rotate(-90 178.3 188.2)">RA5</text>
<text x="66.6" y="197.1" transform="rotate(-90 66.6 197.1)">C2</text>
<text x="68.2" y="197.1" transform="rotate(-90 68.2 197.1)">1uf</text>
<text x="125.3" y="197.3" transform="rotate(-90 125.3 197.3)">14</text>
<text x="127.2" y="197.3" transform="rotate(-90 127.2 197.3)">13</text>
<text x="129" y="197.3" transform="rotate(-90 129 197.3)">12</text>
<text x="130.9" y="197.3" transform="rotate(-90 130.9 197.3)">11</text>
<text x="132.7" y="197.3" transform="rotate(-90 132.7 197.3)">10</text>
<text x="134.5" y="197.3" transform="rotate(-90 134.5 197.3)">9</text>
<text x="136.3" y="197.3" transform="rotate(-90 136.3 197.3)">8</text>
<text x="171" y="192.2" transform="rotate(-90 171 192.2)">Vdd</text>
<text x="172.8" y="194.6" transform="rotate(-90 172.8 194.6)">Vdd</text>
<text x="174.6" y="194.6" transform="rotate(-90 174.6 194.6)">WP</text>
<text x="176.4" y="194.6" transform="rotate(-90 176.4 194.6)">SCL</text>
<text x="178.3" y="194.6" transform="rotate(-90 178.3 194.6)">SDA</text>
<text x="59.6" y="201.3" transform="rotate(-90 59.6 201.3)">Vdd</text>
<text x="63.3" y="202.8" transform="rotate(-90 63.3 202.8)">3</text>
<text x="67" y="199.5" transform="rotate(-90 67 199.5)">+</text>
<text x="171" y="201.9" transform="rotate(-90 171 201.9)">U4</text>
<text x="173.7" y="198.2" transform="rotate(-90 173.7 198.2)">8</text>
<text x="175.6" y="198.2" transform="rotate(-90 175.6 198.2)">7</text>
<text x="177.4" y="198.2" transform="rotate(-90 177.4 198.2)">6</text>
<text x="179.2" y="198.2" transform="rotate(-90 179.2 198.2)">5</text>
<text x="42.3" y="208.6" transform="rotate(-90 42.3 208.6)">2</text>
<text x="64.2" y="209.7" transform="rotate(-90 64.2 209.7)">Vout</text>
<text x="105.3" y="205.5" transform="rotate(-90 105.3 205.5)">Vpp</text>
<text x="106.2" y="209.2" transform="rotate(-90 106.2 209.2)">2</text>
<text x="108" y="209.2" transform="rotate(-90 108 209.2)">4</text>
<text x="108.9" y="205.5" transform="rotate(-90 108.9 205.5)">SDATA</text>
<text x="109.9" y="209.2" transform="rotate(-90 109.9 209.2)">6</text>
<text x="110.7" y="205.5" transform="rotate(-90 110.7 205.5)">SCLK</text>
<text x="111.7" y="209.2" transform="rotate(-90 111.7 209.2)">8</text>
<text x="126.3" y="204" transform="rotate(-90 126.3 204)">VSS</text>
<text x="128.1" y="207.5" transform="rotate(-90 128.1 207.5)">RA0/AN0</text>
<text x="129.9" y="207.5" transform="rotate(-90 129.9 207.5)">RA1/AN1</text>
<text x="131.7" y="207.5" transform="rotate(-90 131.7 207.5)">RA2/AN2</text>
<text x="133.6" y="207.5" transform="rotate(-90 133.6 207.5)">RC0/AN4</text>
<text x="135.4" y="207.5" transform="rotate(-90 135.4 207.5)">RC1/AN5</text>
<text x="137.2" y="207.5" transform="rotate(-90 137.2 207.5)">RC2/AN6</text>
<text x="172.8" y="209.2" transform="rotate(-90 172.8 209.2)">A0</text>
<text x="173.7" y="204.4" transform="rotate(-90 173.7 204.4)">1</text>
<text x="174.6" y="209.2" transform="rotate(-90 174.6 209.2)">A1</text>
<text x="175.6" y="204.4" transform="rotate(-90 175.6 204.4)">2</text>
<text x="176.4" y="209.2" transform="rotate(-90 176.4 209.2)">A2</text>
<text x="177.4" y="204.4" transform="rotate(-90 177.4 204.4)">3</text>
<text x="178.3" y="209.2" transform="rotate(-90 178.3 209.2)">Vss</text>
<text x="179.2" y="204.4" transform="rotate(-90 179.2 204.4)">4</text>
<text x="181.9" y="205.5" transform="rotate(-90 181.9 205.5)">I2C SEEPROM</text>
<text x="212" y="208.6" transform="rotate(-90 212 208.6)">2</text>
<text x="59.9" y="214.7" transform="rotate(-90 59.9 214.7)">REG1</text>
<text x="61.5" y="215.6" transform="rotate(-90 61.5 215.6)">LM7805T</text>
<text x="68.1" y="212.2" transform="rotate(-180 68.1 212.2)">GND</text>
<text x="72.6" y="213.1" transform="rotate(-180 72.6 213.1)">2</text>
<text x="94.3" y="214.7" transform="rotate(-90 94.3 214.7)">JP1</text>
<text x="103.5" y="212.9" transform="rotate(-90 103.5 212.9)">J3</text>
<text x="106.2" y="215.4" transform="rotate(-90 106.2 215.4)">1</text>
<text x="108" y="215.4" transform="rotate(-90 108 215.4)">3</text>
<text x="109.9" y="215.4" transform="rotate(-90 109.9 215.4)">5</text>
<text x="111.7" y="215.4" transform="rotate(-90 111.7 215.4)">7</text>
<text x="113.5" y="215.4" transform="rotate(-90 113.5 215.4)">9</text>
<text x="113.5" y="210.1" transform="rotate(-90 113.5 210.1)">10</text>
<text x="116.2" y="215.6" transform="rotate(-90 116.2 215.6)">EPIC ICSP</text>
<text x="123.5" y="212.9" transform="rotate(-90 123.5 212.9)">U1</text>
<text x="140" y="215.6" transform="rotate(-90 140 215.6)">PIC16F676</text>
<text x="64.2" y="219.1" transform="rotate(-90 64.2 219.1)">Vin</text>
<text x="94.3" y="220" transform="rotate(-90 94.3 220)">2</text>
<text x="98" y="220" transform="rotate(-90 98 220)">1</text>
<text x="105.3" y="221.1" transform="rotate(-90 105.3 221.1)">+5v</text>
<text x="112.6" y="221.1" transform="rotate(-90 112.6 221.1)">GND</text>
<text x="63.3" y="223.6" transform="rotate(-90 63.3 223.6)">1</text>
<text x="67" y="225.1" transform="rotate(-90 67 225.1)">+</text>
<text x="90.7" y="223.3" transform="rotate(-90 90.7 223.3)">Vdd</text>
<text x="125.3" y="227.3" transform="rotate(-90 125.3 227.3)">1</text>
<text x="126.3" y="222.7" transform="rotate(-90 126.3 222.7)">VDD</text>
<text x="127.2" y="227.3" transform="rotate(-90 127.2 227.3)">2</text>
<text x="128.1" y="222.7" transform="rotate(-90 128.1 222.7)">RA5/OSC1</text>
<text x="129" y="227.3" transform="rotate(-90 129 227.3)">3</text>
<text x="129.9" y="222.7" transform="rotate(-90 129.9 222.7)">RA4/AN3/OSC2</text>
<text x="130.9" y="227.3" transform="rotate(-90 130.9 227.3)">4</text>
<text x="131.7" y="222.7" transform="rotate(-90 131.7 222.7)">RA3/MCLR/VPP</text>
<text x="132.7" y="227.3" transform="rotate(-90 132.7 227.3)">5</text>
<text x="133.6" y="222.7" transform="rotate(-90 133.6 222.7)">RC5</text>
<text x="134.5" y="227.3" transform="rotate(-90 134.5 227.3)">6</text>
<text x="135.4" y="222.7" transform="rotate(-90 135.4 222.7)">RC4</text>
<text x="136.3" y="227.3" transform="rotate(-90 136.3 227.3)">7</text>
<text x="137.2" y="222.7" transform="rotate(-90 137.2 222.7)">RC3</text>
<text x="66.6" y="230" transform="rotate(-90 66.6 230)">C1</text>
<text x="68.2" y="230.9" transform="rotate(-90 68.2 230.9)">10uf</text>
<text x="123.5" y="230.6" transform="rotate(-90 123.5 230.6)">Vdd</text>
<text x="166.4" y="232" transform="rotate(-90 166.4 232)">GND</text>
<text x="168.2" y="232" transform="rotate(-90 168.2 232)">RA0</text>
<text x="170.1" y="232" transform="rotate(-90 170.1 232)">RA1</text>
<text x="171.9" y="232" transform="rotate(-90 171.9 232)">RA2</text>
<text x="173.7" y="232" transform="rotate(-90 173.7 232)">RA3</text>
<text x="175.6" y="232" transform="rotate(-90 175.6 232)">RA4</text>
<text x="177.4" y="232" transform="rotate(-90 177.4 232)">RA5</text>
<text x="179.2" y="232" transform="rotate(-90 179.2 232)">RC0</text>
<text x="181" y="232" transform="rotate(-90 181 232)">RC1</text>
<text x="182.8" y="232" transform="rotate(-90 182.8 232)">RC2</text>
<text x="184.7" y="232" transform="rotate(-90 184.7 232)">RC3</text>
<text x="186.5" y="232" transform="rotate(-90 186.5 232)">RC4</text>
<text x="188.3" y="232" transform="rotate(-90 188.3 232)">RC5</text>
<text x="59.6" y="237" transform="rotate(-90 59.6 237)">J2</text>
<text x="119.9" y="239.7" transform="rotate(-90 119.9 239.7)">Vdd</text>
<text x="61.5" y="240.6" transform="rotate(-90 61.5 240.6)">7.5-16VDC In</text>
<text x="103.5" y="240.5" transform="rotate(-90 103.5 240.5)">C5</text>
<text x="108.9" y="240.5" transform="rotate(-90 108.9 240.5)">22pf</text>
<text x="125.3" y="241.6" transform="rotate(-90 125.3 241.6)">R4</text>
<text x="127.2" y="242.4" transform="rotate(-90 127.2 242.4)">4.7K</text>
<text x="130.3" y="243.9" transform="rotate(-90 130.3 243.9)">R5</text>
<text x="133.2" y="243.9" transform="rotate(-90 133.2 243.9)">100</text>
<text x="163.7" y="243.9" transform="rotate(-90 163.7 243.9)">J4</text>
<text x="166.4" y="240.3" transform="rotate(-90 166.4 240.3)">2</text>
<text x="168.2" y="240.3" transform="rotate(-90 168.2 240.3)">4</text>
<text x="170.1" y="240.3" transform="rotate(-90 170.1 240.3)">6</text>
<text x="171.9" y="240.3" transform="rotate(-90 171.9 240.3)">8</text>
<text x="173.7" y="241.2" transform="rotate(-90 173.7 241.2)">10</text>
<text x="175.6" y="241.2" transform="rotate(-90 175.6 241.2)">12</text>
<text x="177.4" y="241.2" transform="rotate(-90 177.4 241.2)">14</text>
<text x="179.2" y="241.2" transform="rotate(-90 179.2 241.2)">16</text>
<text x="181" y="241.2" transform="rotate(-90 181 241.2)">18</text>
<text x="182.8" y="241.2" transform="rotate(-90 182.8 241.2)">20</text>
<text x="184.7" y="241.2" transform="rotate(-90 184.7 241.2)">22</text>
<text x="186.5" y="241.2" transform="rotate(-90 186.5 241.2)">24</text>
<text x="188.3" y="241.2" transform="rotate(-90 188.3 241.2)">26</text>
<text x="103.5" y="246.8" transform="rotate(-90 103.5 246.8)">Y1</text>
<text x="108.9" y="248.7" transform="rotate(-90 108.9 248.7)">4.000MHz</text>
<text x="166.4" y="246.5" transform="rotate(-90 166.4 246.5)">1</text>
<text x="168.2" y="246.5" transform="rotate(-90 168.2 246.5)">3</text>
<text x="170.1" y="246.5" transform="rotate(-90 170.1 246.5)">5</text>
<text x="171.9" y="246.5" transform="rotate(-90 171.9 246.5)">7</text>
<text x="173.7" y="246.5" transform="rotate(-90 173.7 246.5)">9</text>
<text x="175.6" y="246.5" transform="rotate(-90 175.6 246.5)">11</text>
<text x="177.4" y="246.5" transform="rotate(-90 177.4 246.5)">13</text>
<text x="179.2" y="246.5" transform="rotate(-90 179.2 246.5)">15</text>
<text x="181" y="246.5" transform="rotate(-90 181 246.5)">17</text>
<text x="182.8" y="246.5" transform="rotate(-90 182.8 246.5)">19</text>
<text x="184.7" y="246.5" transform="rotate(-90 184.7 246.5)">21</text>
<text x="186.5" y="246.5" transform="rotate(-90 186.5 246.5)">23</text>
<text x="188.3" y="246.5" transform="rotate(-90 188.3 246.5)">25</text>
<text x="191.1" y="248.5" transform="rotate(-90 191.1 248.5)">HEADER 13X2</text>
<text x="42.3" y="254.3" transform="rotate(-90 42.3 254.3)">1</text>
<text x="103.5" y="253.2" transform="rotate(-90 103.5 253.2)">C4</text>
<text x="108.9" y="253.2" transform="rotate(-90 108.9 253.2)">22pf</text>
<text x="129" y="253.1" transform="rotate(-90 129 253.1)">S1</text>
<text x="166.4" y="255.8" transform="rotate(-90 166.4 255.8)">5V</text>
<text x="168.2" y="256.7" transform="rotate(-90 168.2 256.7)">RA0</text>
<text x="170.1" y="256.7" transform="rotate(-90 170.1 256.7)">RA1</text>
<text x="171.9" y="256.7" transform="rotate(-90 171.9 256.7)">RA2</text>
<text x="173.7" y="256.7" transform="rotate(-90 173.7 256.7)">RA3</text>
<text x="175.6" y="256.7" transform="rotate(-90 175.6 256.7)">RA4</text>
<text x="177.4" y="256.7" transform="rotate(-90 177.4 256.7)">RA5</text>
<text x="179.2" y="256.7" transform="rotate(-90 179.2 256.7)">RC0</text>
<text x="181" y="256.7" transform="rotate(-90 181 256.7)">RC1</text>
<text x="182.8" y="256.7" transform="rotate(-90 182.8 256.7)">RC2</text>
<text x="184.7" y="256.7" transform="rotate(-90 184.7 256.7)">RC3</text>
<text x="186.5" y="256.7" transform="rotate(-90 186.5 256.7)">RC4</text>
<text x="188.3" y="256.7" transform="rotate(-90 188.3 256.7)">RC5</text>
<text x="212" y="254.3" transform="rotate(-90 212 254.3)">1</text>
<text x="63.3" y="275.5" transform="rotate(-90 63.3 275.5)">D</text>
<text x="106.6" y="275.5" transform="rotate(-90 106.6 275.5)">C</text>
<text x="149.8" y="275.5" transform="rotate(-90 149.8 275.5)">B</text>
<text x="193.1" y="275.5" transform="rotate(-90 193.1 275.5)">A</text>
</g>
</svg>
